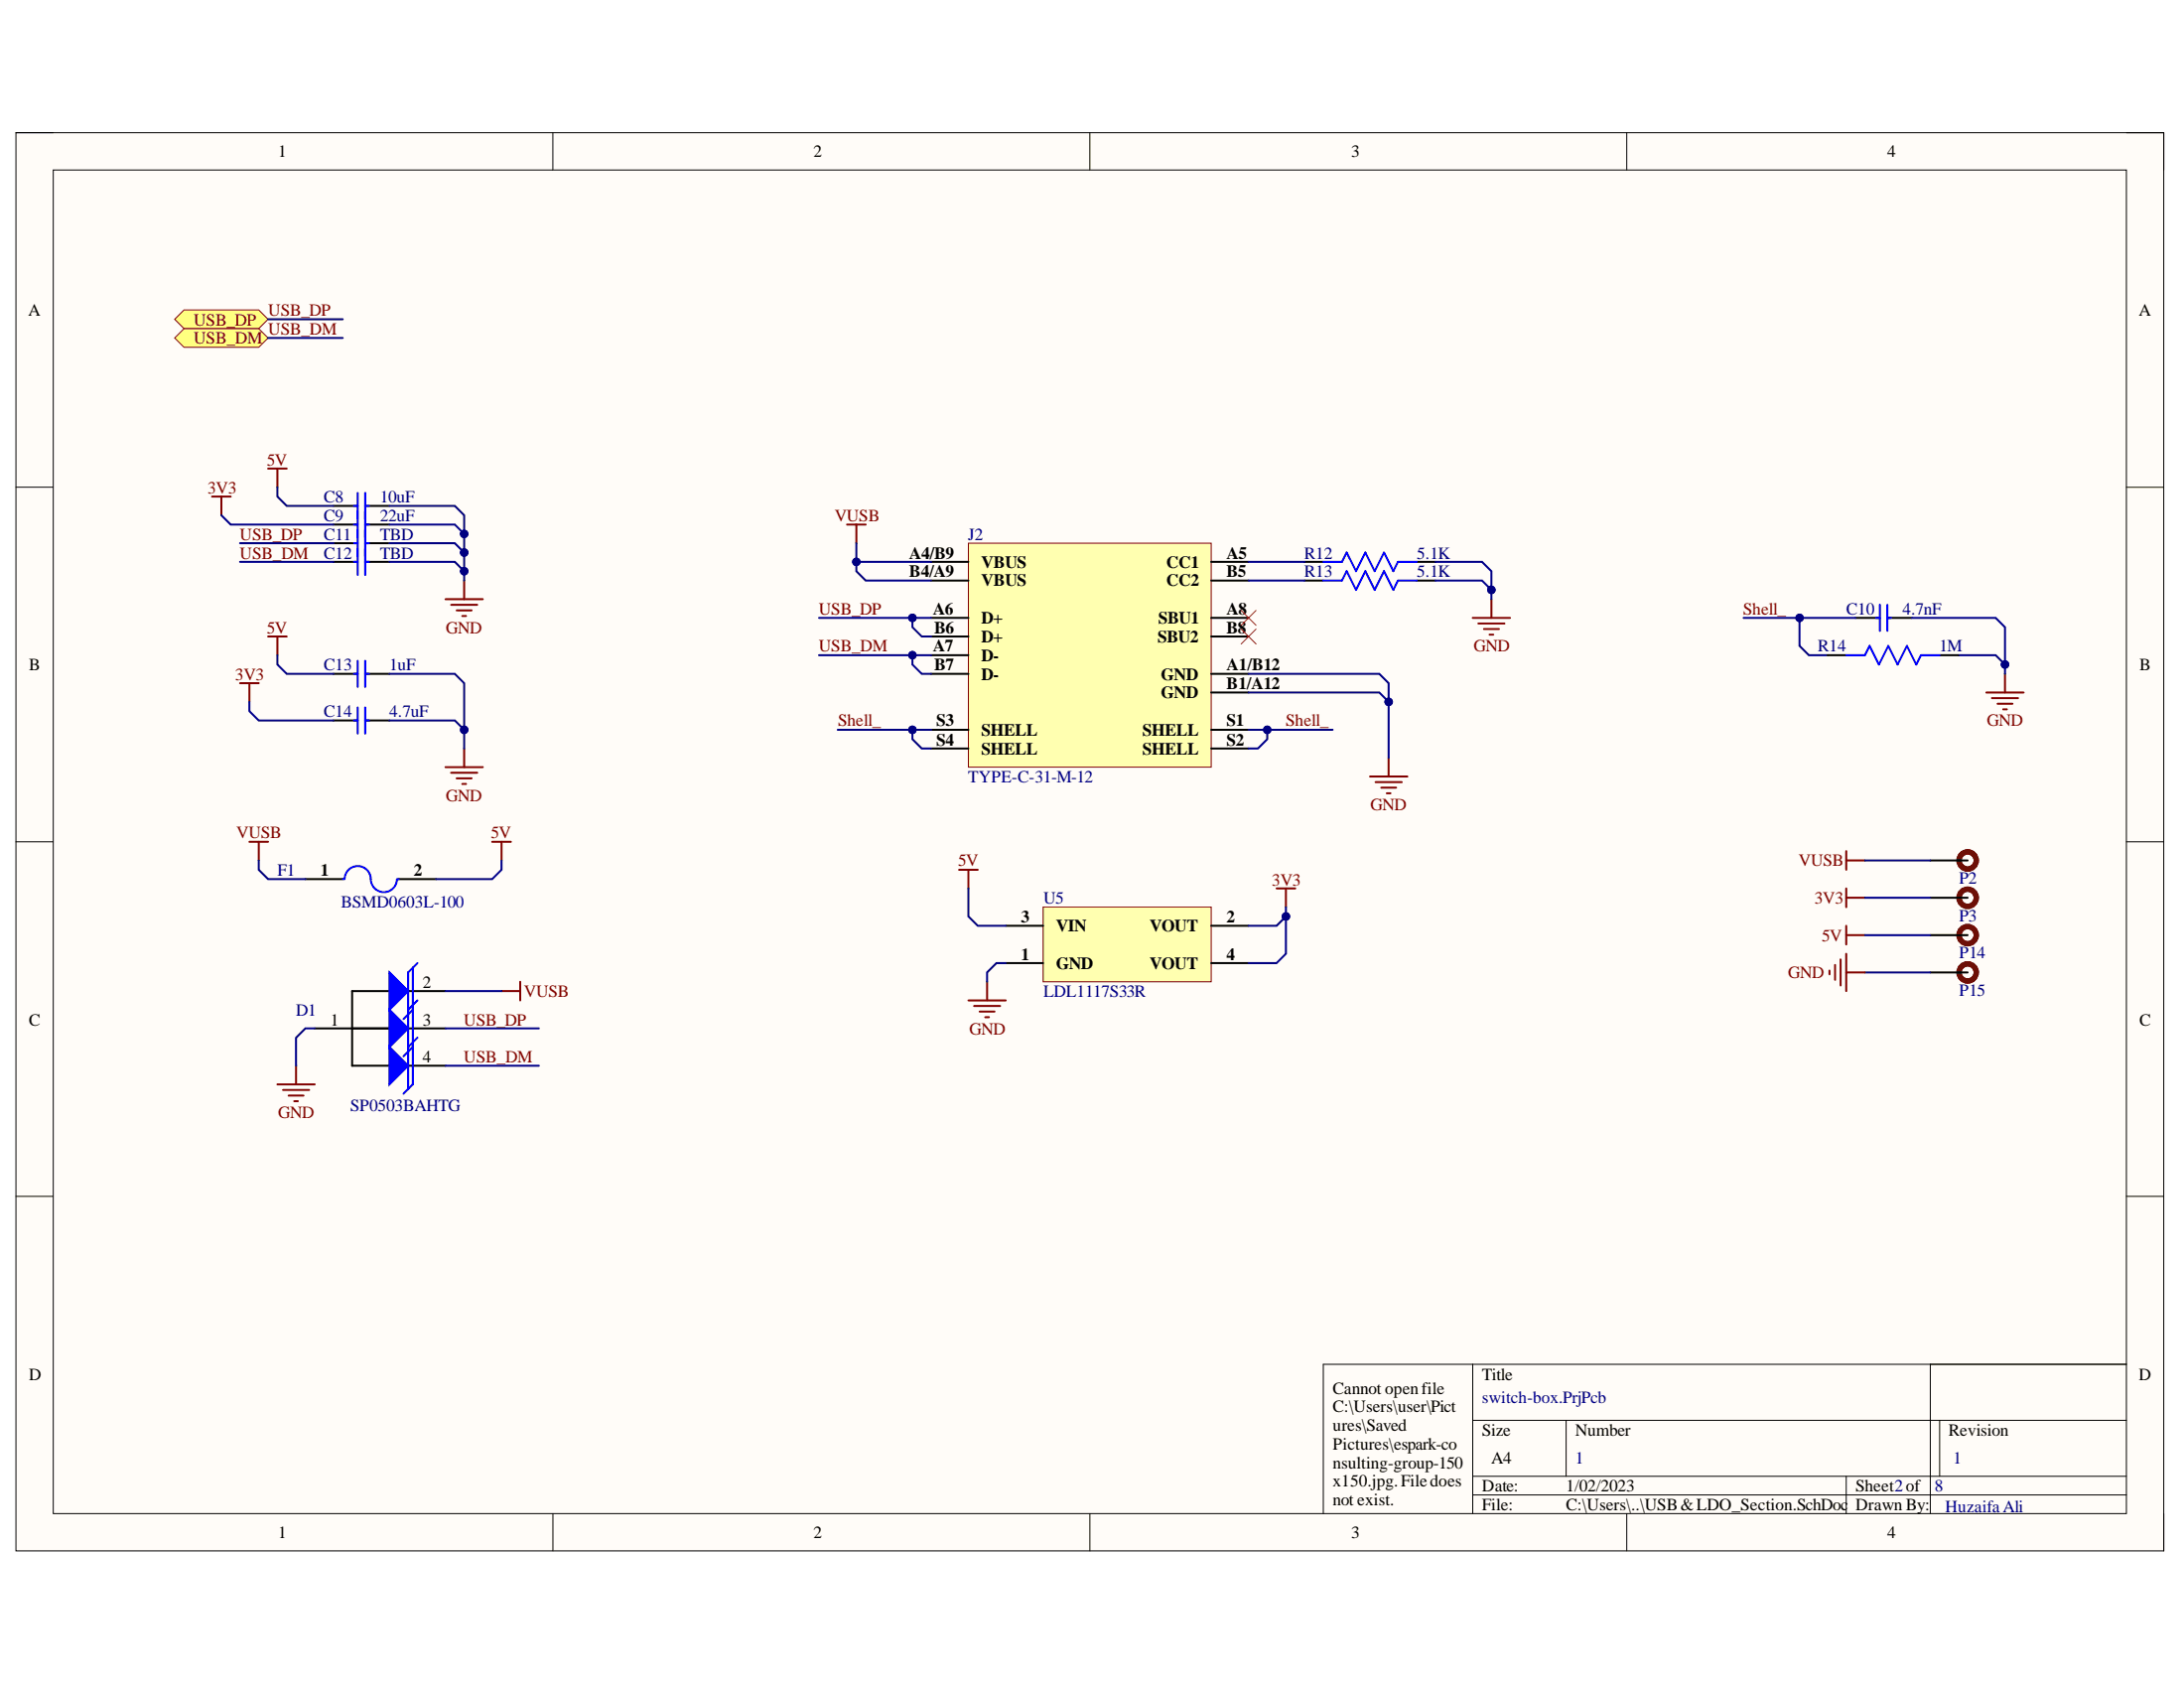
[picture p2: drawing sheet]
<svg xmlns="http://www.w3.org/2000/svg" width="279mm" height="216mm" viewBox="0 0 279 216" stroke-linecap="round" stroke-linejoin="round" font-family="sans-serif">
<path d="M2 17h274.8v181.4h-274.8z" fill-rule="evenodd" fill="#fffcf8"/>
<path d="M2 17h274.8v181.4h-274.8z" fill="none" stroke="#000" stroke-width=".13"/>
<path d="M6.8 21.7h265.2v171.9h-265.2z" fill-rule="evenodd" fill="#fffcf8"/>
<g fill="none" stroke="#000" stroke-width=".13">
<path d="M2 17h4.8M70.7 17v4.7M139.4 17v4.7M208.1 17v4.7M272 17h4.8v4.7M6.8 21.7h265.2v171.9h-265.2zM2 62.3h4.8M272 62.3h4.8M2 107.7h4.8M272 107.7h4.8M2 153h4.8M272 153h4.8"/>
<path d="M188.4 174.5v19.1M246.9 174.5v19.1M272 174.5h-102.7v19.1M70.7 193.6v4.8M139.4 193.6v4.8M188.4 181.7h83.6M188.4 188.8h83.6M188.4 191.2h83.6M200.4 181.7v7.1M208.1 193.6v4.8M236.2 188.8v4.8M248.1 181.7v7.1"/>
<path d="M276.8 193.6v4.8"/>
</g>
<path d="M123.9 69.5h31.1v28.6h-31.1z" fill-rule="evenodd" fill="#ffffb0"/>
<path d="M123.9 69.5h31.1v28.6h-31.1z" fill="none" stroke="#800000" stroke-width=".13"/>
<g fill="none" stroke="#000" stroke-width=".25">
<path d="M119.1 71.9h4.8M119.1 79h4.8M119.1 74.3h4.8M155 71.9h4.7M155 79h4.7M155 74.3h4.7M166.9 71.9h2.4M181.2 71.9h2.4M119.1 86.2h4.8M119.1 83.8h4.8M119.1 81.4h4.8M119.1 93.3h4.8"/>
<path d="M119.1 95.7h4.8M155 86.2h4.7M155 88.6h4.7M155 81.4h4.7M155 93.3h4.7M155 95.7h4.7M40.3 131.5h9.5M49.8 126.8h-4.8v9.5h4.8M52.2 136.3h4.8M52.2 131.5h4.8M52.2 126.8h4.8"/>
</g>
<path d="M169.3 71.9h2.4l.6-1.2 1.2 2.4 1.2-2.4 1.2 2.4 1.2-2.4 1.2 2.4 .5-1.2h2.4" fill="none" stroke="#00f" stroke-width=".25"/>
<path d="M49.8 124.4l2.4 2.4-2.4 2.3z" fill="#00f"/>
<path d="M49.8 124.4l2.4 2.4-2.4 2.3zM52.8 123.8v5.3l-1.2 1.2M53.4 123.2l-1.2 1.2v5.3" fill="none" stroke="#00f" stroke-width=".25"/>
<path d="M49.8 129.1l2.4 2.4-2.4 2.4z" fill="#00f"/>
<path d="M49.8 129.1l2.4 2.4-2.4 2.4zM52.8 128.6v5.3l-1.2 1.2M53.4 128l-1.2 1.1v5.4" fill="none" stroke="#00f" stroke-width=".25"/>
<path d="M49.8 133.9l2.4 2.4-2.4 2.4z" fill="#00f"/>
<g fill="none" stroke="#00f" stroke-width=".25">
<path d="M45.3 64.7h.5M45.3 67.1h.5M45.8 63v5.8M46.7 63v5.8M46.7 64.7h.5M46.7 67.1h.5M169.3 74.3h2.4l.6-1.2 1.2 2.4 1.2-2.4 1.2 2.4 1.2-2.4 1.2 2.4 .5-1.2h2.4M240 79h.5M240.5 77.4v3.3M241.5 77.4v3.3M241.5 79h.4M43.9 112.4h.2"/>
<path d="M44.1 112.4a1.67 1.67 0 0 1 1.7-1.6 1.67 1.67 0 0 1 1.6 1.6 1.67 1.67 0 0 0 1.7 1.7 1.67 1.67 0 0 0 1.7-1.6M50.8 112.4h.2M49.8 133.9l2.4 2.4-2.4 2.4zM52.8 133.3v5.4l-1.2 1.2M53.4 132.7l-1.2 1.2v5.4"/>
</g>
<path d="M42.7 64.7h3.1M42.7 67.1h3.1M46.7 64.7h3.1M46.7 67.1h3.1M166.9 74.3h2.4M181.2 74.3h2.4M237.4 79h3.1M241.5 79h3.1M39.1 112.4h4.8M51 112.4h4.8" fill="none" stroke="#000" stroke-width=".25"/>
<g fill="none" stroke="#800000" stroke-width=".25">
<path d="M27.1 63.5h2.4M28.3 63.5v2.4M57 76.6h4.8M57.7 77.4h3.4M58.4 78.1h1.9M59.1 78.8h.5M59.4 74.3v2.3M108.4 67.1h2.4M109.6 67.1v2.4M188.4 79h4.8M189.1 79.7h3.4M190.8 76.6v2.4"/>
<path d="M175.3 99.3h4.7M177.6 96.9v2.4M189.8 80.5h2M190.6 81.2h.4M254.1 88.6h4.8M254.8 89.3h3.4M255.5 90h2M256.3 90.7h.4M256.5 86.2v2.4M31.9 107.7h2.4M33.1 107.7v2.4M63 107.7h2.4"/>
<path d="M64.2 107.7v2.4M122.7 111.2h2.4M123.9 111.2v2.4M163.3 113.6h2.4M164.5 113.6v2.4M176 100h3.3M176.7 100.7h1.9M177.4 101.5h.5M35.5 138.7h4.8M36.2 139.4h3.4M37.9 136.3v2.4M64.2 126.8h2.3"/>
<path d="M66.5 125.6v2.4M123.9 128h4.8M124.6 128.7h3.4M125.3 129.4h1.9M126 130.1h.5M126.3 125.6v2.4M36.9 140.1h1.9M37.6 140.8h.5"/>
</g>
<path d="M158.8 78.1l1.9 1.9M160.7 78.1l-1.9 1.9M158.8 80.5l1.9 1.9M160.7 80.5l-1.9 1.9" fill="none" stroke="#f00" stroke-width=".13"/>
<path d="M22.3 40.8l1.2-1.2h9.6l1.2 1.2-1.2 1.2h-9.6z" fill-rule="evenodd" fill="#ffff80"/>
<path d="M22.3 40.8l1.2-1.2h9.6l1.2 1.2-1.2 1.2h-9.6z" fill="none" stroke="#800000" stroke-width=".13"/>
<path d="M22.3 43.2l1.2-1.2h9.6l1.2 1.2-1.2 1.2h-9.6z" fill-rule="evenodd" fill="#ffff80"/>
<path d="M22.3 43.2l1.2-1.2h9.6l1.2 1.2-1.2 1.2h-9.6z" fill="none" stroke="#800000" stroke-width=".13"/>
<path d="M34.3 59.9h2.4M35.5 59.9v2.4" fill="none" stroke="#800000" stroke-width=".25"/>
<path d="M42.7 69.5h3.1M42.7 71.9h3.1M46.7 69.5h3.1M46.7 71.9h3.1" fill="none" stroke="#000" stroke-width=".25"/>
<path d="M45.3 69.5h.5M45.3 71.9h.5M45.8 67.8v5.7M46.7 67.8v5.7M46.7 69.5h.5M46.7 71.9h.5" fill="none" stroke="#00f" stroke-width=".25"/>
<path d="M133.4 116h21.6v9.6h-21.6z" fill-rule="evenodd" fill="#ffffb0"/>
<path d="M133.4 116h21.6v9.6h-21.6z" fill="none" stroke="#800000" stroke-width=".13"/>
<path d="M42.7 86.2h3.1M42.7 92.2h3.1M46.7 86.2h3.1M46.7 92.2h3.1M128.7 118.4h4.7M155 118.4h4.7M246.9 110.1h4.8M246.9 114.8h4.8M128.7 123.2h4.7M155 123.2h4.7" fill="none" stroke="#000" stroke-width=".25"/>
<path d="M45.3 86.2h.5M45.3 92.2h.5M45.8 84.5v3.4M45.8 90.5v3.3M46.7 84.5v3.4M46.7 90.5v3.3M46.7 86.2h.5M46.7 92.2h.5" fill="none" stroke="#00f" stroke-width=".25"/>
<g fill="none" stroke="#800000" stroke-width=".25">
<path d="M30.7 87.4h2.4M31.9 87.4v2.4M34.3 81.4h2.4M35.5 81.4v2.4M57 98.1h4.8M57.7 98.8h3.4M58.4 99.6h1.9M59.4 95.7v2.4M59.1 100.3h.5M236.2 108.9v2.3M236.2 113.6v2.4M236.2 110.1h2.4"/>
<path d="M236.2 114.8h2.4"/>
</g>
<g fill="none" stroke="#5b0f00" stroke-width=".68">
<circle cx="251.7" cy="114.8" r="1.1"/>
<circle cx="251.7" cy="110.1" r="1.1"/>
</g>
<path d="M119.1 71.9h-9.5v1.2l1.2 1.2h8.3" fill="none" stroke="#000080" stroke-width=".25"/>
<circle cx="109.6" cy="71.9" r=".48" fill="#000080"/>
<circle cx="109.6" cy="71.9" r=".48" fill="none" stroke="#000080" stroke-width=".13"/>
<path d="M109.6 69.5v2.4" fill="none" stroke="#000080" stroke-width=".25"/>
<circle cx="109.6" cy="71.9" r=".48" fill="#000080"/>
<circle cx="109.6" cy="71.9" r=".48" fill="none" stroke="#000080" stroke-width=".13"/>
<path d="M119.1 79h-2.4v1.2l1.2 1.2h1.2" fill="none" stroke="#000080" stroke-width=".25"/>
<circle cx="116.7" cy="79" r=".48" fill="#000080"/>
<circle cx="116.7" cy="79" r=".48" fill="none" stroke="#000080" stroke-width=".13"/>
<path d="M104.8 79h11.9" fill="none" stroke="#000080" stroke-width=".25"/>
<circle cx="116.7" cy="79" r=".48" fill="#000080"/>
<circle cx="116.7" cy="79" r=".48" fill="none" stroke="#000080" stroke-width=".13"/>
<path d="M119.1 83.8h-2.4v1.2l1.2 1.2h1.2" fill="none" stroke="#000080" stroke-width=".25"/>
<circle cx="116.7" cy="83.8" r=".48" fill="#000080"/>
<circle cx="116.7" cy="83.8" r=".48" fill="none" stroke="#000080" stroke-width=".13"/>
<path d="M104.8 83.8h11.9" fill="none" stroke="#000080" stroke-width=".25"/>
<circle cx="116.7" cy="83.8" r=".48" fill="#000080"/>
<circle cx="116.7" cy="83.8" r=".48" fill="none" stroke="#000080" stroke-width=".13"/>
<path d="M35.5 62.3v1.2l1.2 1.2h6M159.7 71.9h7.2M159.7 74.3h7.2M183.6 71.9h6l1.2 1.2v3.5M33.1 110.1v1.1l1.2 1.2h4.8M64.2 110.1v1.1l-1.2 1.2h-7.2" fill="none" stroke="#000080" stroke-width=".25"/>
<circle cx="190.8" cy="75.4" r=".48" fill="#000080"/>
<circle cx="190.8" cy="75.4" r=".48" fill="none" stroke="#000080" stroke-width=".13"/>
<path d="M183.6 74.3h6l1.2 1.2" fill="none" stroke="#000080" stroke-width=".25"/>
<circle cx="190.8" cy="75.4" r=".48" fill="#000080"/>
<circle cx="190.8" cy="75.4" r=".48" fill="none" stroke="#000080" stroke-width=".13"/>
<path d="M170.5 93.3h-8.4v1.2l-1.2 1.2h-1.2" fill="none" stroke="#000080" stroke-width=".25"/>
<circle cx="162.1" cy="93.3" r=".48" fill="#000080"/>
<circle cx="162.1" cy="93.3" r=".48" fill="none" stroke="#000080" stroke-width=".13"/>
<path d="M159.7 93.3h2.4" fill="none" stroke="#000080" stroke-width=".25"/>
<circle cx="162.1" cy="93.3" r=".48" fill="#000080"/>
<circle cx="162.1" cy="93.3" r=".48" fill="none" stroke="#000080" stroke-width=".13"/>
<path d="M107.2 93.3h9.5v1.2l1.2 1.2h1.2" fill="none" stroke="#000080" stroke-width=".25"/>
<circle cx="116.7" cy="93.3" r=".48" fill="#000080"/>
<circle cx="116.7" cy="93.3" r=".48" fill="none" stroke="#000080" stroke-width=".13"/>
<path d="M116.7 93.3h2.4" fill="none" stroke="#000080" stroke-width=".25"/>
<circle cx="116.7" cy="93.3" r=".48" fill="#000080"/>
<circle cx="116.7" cy="93.3" r=".48" fill="none" stroke="#000080" stroke-width=".13"/>
<path d="M230.2 79v3.6l1.2 1.2h2.4" fill="none" stroke="#000080" stroke-width=".25"/>
<circle cx="230.2" cy="79" r=".48" fill="#000080"/>
<circle cx="230.2" cy="79" r=".48" fill="none" stroke="#000080" stroke-width=".13"/>
<path d="M244.6 79h10.7l1.2 1.2v6" fill="none" stroke="#000080" stroke-width=".25"/>
<circle cx="256.5" cy="85" r=".48" fill="#000080"/>
<circle cx="256.5" cy="85" r=".48" fill="none" stroke="#000080" stroke-width=".13"/>
<path d="M250.5 83.8h4.8l1.2 1.2" fill="none" stroke="#000080" stroke-width=".25"/>
<circle cx="256.5" cy="85" r=".48" fill="#000080"/>
<circle cx="256.5" cy="85" r=".48" fill="none" stroke="#000080" stroke-width=".13"/>
<path d="M28.3 65.9l1.2 1.2h13.2M49.8 64.7h8.4l1.2 1.2v8.4M40.3 131.5h-1.2l-1.2 1.2v3.6M57 126.8h7.2M57 136.3h11.9M57 131.5h11.9" fill="none" stroke="#000080" stroke-width=".25"/>
<circle cx="59.4" cy="68.3" r=".48" fill="#000080"/>
<circle cx="59.4" cy="68.3" r=".48" fill="none" stroke="#000080" stroke-width=".13"/>
<circle cx="59.4" cy="70.7" r=".48" fill="#000080"/>
<circle cx="59.4" cy="70.7" r=".48" fill="none" stroke="#000080" stroke-width=".13"/>
<circle cx="59.4" cy="73.1" r=".48" fill="#000080"/>
<circle cx="59.4" cy="73.1" r=".48" fill="none" stroke="#000080" stroke-width=".13"/>
<path d="M49.8 67.1h8.4l1.2 1.2" fill="none" stroke="#000080" stroke-width=".25"/>
<circle cx="59.4" cy="68.3" r=".48" fill="#000080"/>
<circle cx="59.4" cy="68.3" r=".48" fill="none" stroke="#000080" stroke-width=".13"/>
<path d="M123.9 113.6v3.6l1.2 1.2h3.6M164.5 116v1.2l-1.2 1.2h-3.6" fill="none" stroke="#000080" stroke-width=".25"/>
<circle cx="164.5" cy="117.2" r=".48" fill="#000080"/>
<circle cx="164.5" cy="117.2" r=".48" fill="none" stroke="#000080" stroke-width=".13"/>
<path d="M223.1 79h14.3M128.7 123.2h-1.2l-1.2 1.2v1.2" fill="none" stroke="#000080" stroke-width=".25"/>
<circle cx="230.2" cy="79" r=".48" fill="#000080"/>
<circle cx="230.2" cy="79" r=".48" fill="none" stroke="#000080" stroke-width=".13"/>
<path d="M159.7 86.2h16.8l1.1 1.2v9.5" fill="none" stroke="#000080" stroke-width=".25"/>
<circle cx="177.7" cy="89.8" r=".48" fill="#000080"/>
<circle cx="177.7" cy="89.8" r=".48" fill="none" stroke="#000080" stroke-width=".13"/>
<path d="M159.7 88.6h16.8l1.1 1.2" fill="none" stroke="#000080" stroke-width=".25"/>
<circle cx="177.7" cy="89.8" r=".48" fill="#000080"/>
<circle cx="177.7" cy="89.8" r=".48" fill="none" stroke="#000080" stroke-width=".13"/>
<path d="M34.3 40.8h9.6M34.3 43.2h9.6M30.7 69.5h12M30.7 71.9h12M49.8 71.9h8.4l1.2 1.2" fill="none" stroke="#000080" stroke-width=".25"/>
<circle cx="59.4" cy="73.1" r=".48" fill="#000080"/>
<circle cx="59.4" cy="73.1" r=".48" fill="none" stroke="#000080" stroke-width=".13"/>
<path d="M49.8 69.5h8.4l1.2 1.2" fill="none" stroke="#000080" stroke-width=".25"/>
<circle cx="59.4" cy="70.7" r=".48" fill="#000080"/>
<circle cx="59.4" cy="70.7" r=".48" fill="none" stroke="#000080" stroke-width=".13"/>
<path d="M164.5 117.2v4.8l-1.2 1.2h-3.6" fill="none" stroke="#000080" stroke-width=".25"/>
<circle cx="164.5" cy="117.2" r=".48" fill="#000080"/>
<circle cx="164.5" cy="117.2" r=".48" fill="none" stroke="#000080" stroke-width=".13"/>
<path d="M49.8 86.2h8.4l1.2 1.2v5.9l-1.2-1.1h-8.4" fill="none" stroke="#000080" stroke-width=".25"/>
<circle cx="59.4" cy="93.3" r=".48" fill="#000080"/>
<circle cx="59.4" cy="93.3" r=".48" fill="none" stroke="#000080" stroke-width=".13"/>
<path d="M59.4 93.3v2.4" fill="none" stroke="#000080" stroke-width=".25"/>
<circle cx="59.4" cy="93.3" r=".48" fill="#000080"/>
<circle cx="59.4" cy="93.3" r=".48" fill="none" stroke="#000080" stroke-width=".13"/>
<path d="M31.9 89.8v1.2l1.2 1.2h9.6M35.5 83.8v1.2l1.2 1.2h6M238.6 110.1h8.3M238.6 114.8h8.3M238.6 119.6h8.3M238.6 124.4h8.3" fill="none" stroke="#000080" stroke-width=".25"/>
<g fill="none" stroke="#5b0f00" stroke-width=".68">
<circle cx="251.7" cy="119.6" r="1.1"/>
<circle cx="251.7" cy="124.4" r="1.1"/>
</g>
<path d="M233.8 83.8h2.4M248.1 83.8h2.4M246.9 119.6h4.8M246.9 124.4h4.8" fill="none" stroke="#000" stroke-width=".25"/>
<path d="M236.2 118.4v2.4M236.2 119.6h2.4M234 124.1v.5M234.8 123.4v1.9M235.5 122.7v3.3M236.2 122v4.8M236.2 124.4h2.4" fill="none" stroke="#800000" stroke-width=".25"/>
<path d="M236.2 83.8h2.4l.6-1.2 1.2 2.4 1.2-2.4 1.2 2.4 1.2-2.4 1.1 2.4 .7-1.2h2.3" fill="none" stroke="#00f" stroke-width=".25"/>
<g font-size="2.2">
<text x="35.6" y="20.1">1</text>
<text x="104.1" y="20.1">2</text>
<text x="172.9" y="20.1">3</text>
<text x="241.4" y="20.1">4</text>
<text x="3.6" y="40.4">A</text>
<text x="273.6" y="40.4">A</text>
<text x="116.3" y="71.4">A4/B9</text>
<text x="156.9" y="71.4">A5</text>
<text x="116.3" y="73.8">B4/A9</text>
<text x="125.5" y="72.6">VBUS</text>
<text x="125.5" y="75">VBUS</text>
<text x="149.2" y="72.6">CC1</text>
<text x="149.2" y="75">CC2</text>
<text x="156.9" y="73.8">B5</text>
<text x="119.4" y="78.6">A6</text>
<text x="119.4" y="83.3">A7</text>
<text x="119.5" y="81">B6</text>
<text x="125.5" y="79.8">D+</text>
<text x="125.5" y="82.2">D+</text>
<text x="148.1" y="82.2">SBU2</text>
<text x="148.2" y="79.8">SBU1</text>
<text x="156.9" y="78.6">A8</text>
<text x="156.9" y="81">B8</text>
<text x="3.7" y="85.7">B</text>
<text x="119.5" y="85.7">B7</text>
<text x="125.5" y="84.5">D-</text>
<text x="125.5" y="87">D-</text>
<text x="148.5" y="87">GND</text>
<text x="148.5" y="89.3">GND</text>
<text x="156.9" y="85.7">A1/B12</text>
<text x="156.9" y="88.2">B1/A12</text>
<text x="273.7" y="85.7">B</text>
<text x="119.8" y="92.9">S3</text>
<text x="119.8" y="95.3">S4</text>
<text x="125.5" y="94.1">SHELL</text>
<text x="146.2" y="94.1">SHELL</text>
<text x="156.9" y="92.9">S1</text>
<text x="156.9" y="95.3">S2</text>
<text x="125.5" y="96.5">SHELL</text>
<text x="146.2" y="96.5">SHELL</text>
<text x="41" y="112">1</text>
<text x="52.9" y="112">2</text>
<text x="130.6" y="118">3</text>
<text x="135.1" y="119.2">VIN</text>
<text x="147.1" y="119.2">VOUT</text>
<text x="156.9" y="118">2</text>
<text x="130.6" y="122.8">1</text>
<text x="135.1" y="124">GND</text>
<text x="147.1" y="124">VOUT</text>
<text x="156.9" y="122.8">4</text>
<text x="3.7" y="131.1">C</text>
<text x="42.3" y="131.1">1</text>
<text x="54.1" y="131.1">3</text>
<text x="54.1" y="126.3">2</text>
<text x="273.7" y="131.1">C</text>
<text x="54.1" y="135.9">4</text>
<text x="3.7" y="176.5">D</text>
<text x="170.5" y="178.3">Cannot openfile</text>
<text x="189.6" y="176.5">Title</text>
<text x="273.6" y="176.5">D</text>
<text x="170.5" y="180.6">C:\Users\user\Pict</text>
<text x="170.5" y="183">ures\Saved</text>
<text x="170.5" y="185.4">Pictures\espark-co</text>
<text x="189.6" y="183.6">Size</text>
<text x="201.5" y="183.6">Number</text>
<text x="249.3" y="183.6">Revision</text>
<text x="170.5" y="187.8">nsulting-group-150</text>
<text x="170.5" y="190.2">x150.jpg.Filedoes</text>
<text x="189.6" y="190.8">Date:</text>
<text x="190.8" y="187.2">A4</text>
<text x="200.3" y="190.8">1/02/2023</text>
<text x="237.4" y="190.8">Sheet2of</text>
<text x="35.6" y="196.8">1</text>
<text x="104.1" y="196.8">2</text>
<text x="170.5" y="192.5">not exist.</text>
<text x="172.9" y="196.8">3</text>
<text x="189.6" y="193.1">File:</text>
<text x="200.3" y="193.1">C:\Users\..\USB&amp;LDO_Section.SchDoc</text>
<text x="237.4" y="193.1">Drawn By:</text>
<text x="241.4" y="196.8">4</text>
</g>
<g font-size="2.2" fill="#800000">
<text x="24.8" y="41.6">USB_DP</text>
<text x="34.3" y="40.4">USB_DP</text>
<text x="24.8" y="44">USB_DM</text>
<text x="34.3" y="42.8">USB_DM</text>
<text x="34.2" y="59.5">5V</text>
<text x="26.5" y="63.1">3V3</text>
<text x="30.7" y="69.1">USB_DP</text>
<text x="30.7" y="71.4">USB_DM</text>
<text x="106.8" y="66.6">VUSB</text>
<text x="34.2" y="81">5V</text>
<text x="57.1" y="81">GND</text>
<text x="104.7" y="78.6">USB_DP</text>
<text x="104.7" y="83.3">USB_DM</text>
<text x="188.5" y="83.3">GND</text>
<text x="223" y="78.6">Shell_</text>
<text x="30.1" y="87">3V3</text>
<text x="107.2" y="92.9">Shell_</text>
<text x="164.5" y="92.9">Shell_</text>
<text x="254.2" y="92.9">GND</text>
<text x="30.3" y="107.2">VUSB</text>
<text x="57.1" y="102.4">GND</text>
<text x="62.8" y="107.2">5V</text>
<text x="175.3" y="103.6">GND</text>
<text x="122.6" y="110.8">5V</text>
<text x="162.7" y="113.2">3V3</text>
<text x="230.1" y="110.8">VUSB</text>
<text x="232.1" y="115.6">3V3</text>
<text x="228.7" y="125.1">GND</text>
<text x="233.1" y="120.3">5V</text>
<text x="59.3" y="131.1">USB_DP</text>
<text x="67" y="127.5">VUSB</text>
<text x="59.3" y="135.9">USB_DM</text>
<text x="124" y="132.3">GND</text>
<text x="35.6" y="143.1">GND</text>
</g>
<g font-size="2.2" fill="#000080">
<text x="41.4" y="64.3">C8</text>
<text x="48.6" y="64.3">10uF</text>
<text x="41.4" y="66.6">C9</text>
<text x="41.4" y="69.1">C11</text>
<text x="41.4" y="71.4">C12</text>
<text x="48.6" y="66.6">22uF</text>
<text x="48.6" y="69.1">TBD</text>
<text x="48.6" y="71.4">TBD</text>
<text x="123.8" y="69.1">J2</text>
<text x="166.9" y="71.4">R12</text>
<text x="181.2" y="71.4">5.1K</text>
<text x="166.9" y="73.8">R13</text>
<text x="181.2" y="73.8">5.1K</text>
<text x="232.6" y="83.3">R14</text>
<text x="236.2" y="78.6">C10</text>
<text x="243.4" y="78.6">4.7nF</text>
<text x="248.1" y="83.3">1M</text>
<text x="41.4" y="85.7">C13</text>
<text x="49.8" y="85.7">1uF</text>
<text x="41.4" y="91.7">C14</text>
<text x="49.8" y="91.7">4.7uF</text>
<text x="123.8" y="100.1">TYPE-C-31-M-12</text>
<text x="35.5" y="112">F1</text>
<text x="250.6" y="113.1">P2</text>
<text x="43.6" y="116">BSMD0603L-100</text>
<text x="133.5" y="115.6">U5</text>
<text x="250.6" y="117.9">P3</text>
<text x="250.6" y="122.6">P14</text>
<text x="37.9" y="129.9">D1</text>
<text x="133.5" y="127.5">LDL1117S33R</text>
<text x="250.6" y="127.4">P15</text>
<text x="44.8" y="142.1">SP0503BAHTG</text>
<text x="189.6" y="179.4">switch-box.PrjPcb</text>
<text x="201.5" y="187.2">1</text>
<text x="247.5" y="190.8">8</text>
<text x="249.9" y="187.2">1</text>
<text x="248.9" y="193.4">Huzaifa Ali</text>
</g>
</svg>
